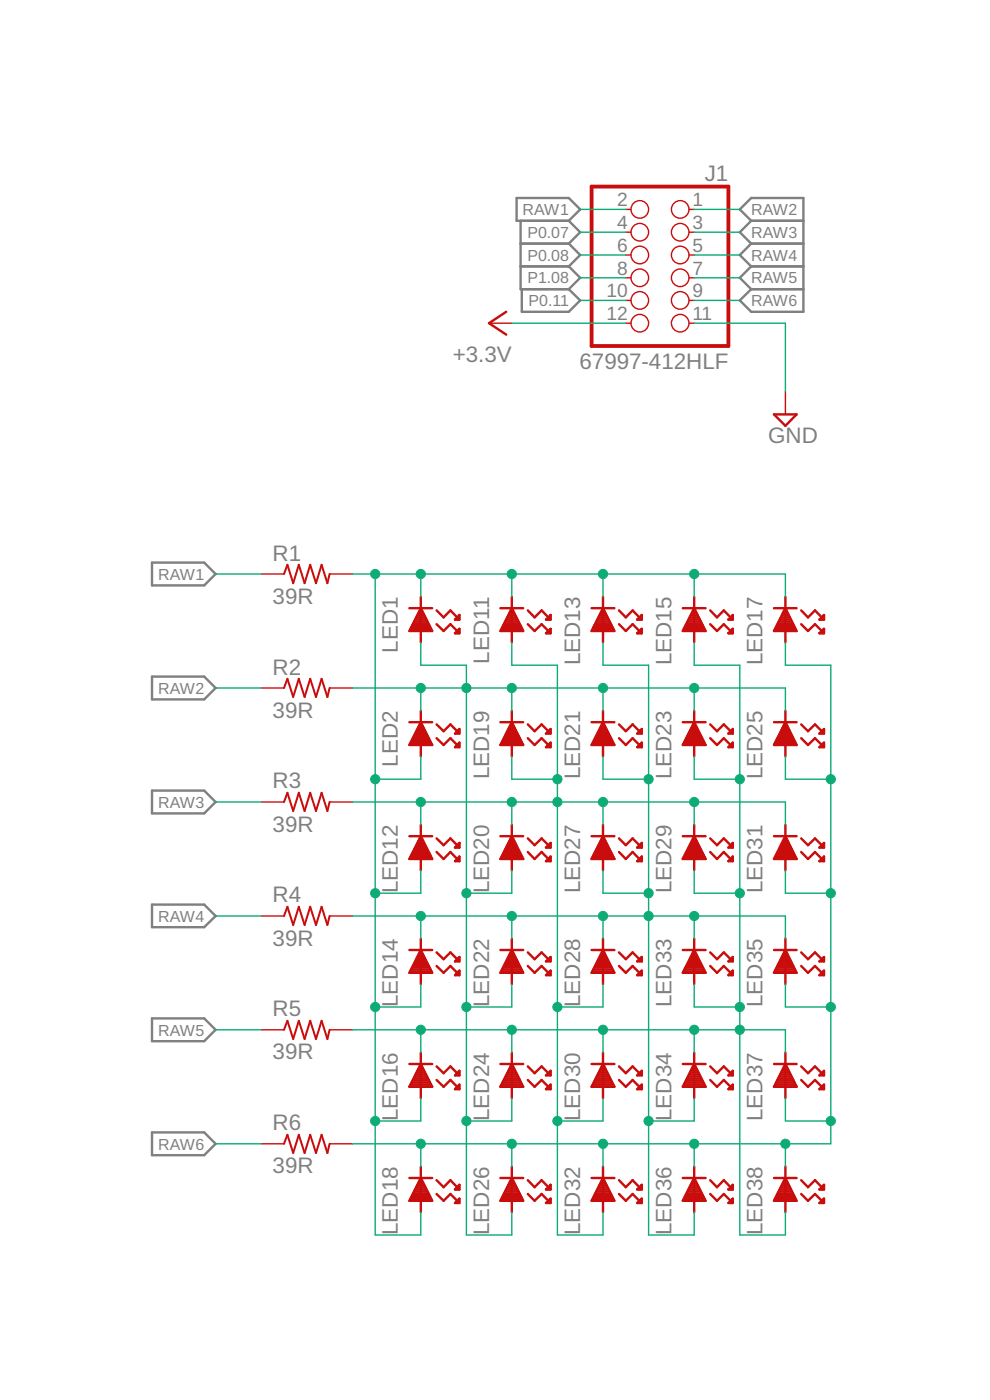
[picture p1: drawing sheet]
<svg xmlns="http://www.w3.org/2000/svg" width="105mm" height="148mm" viewBox="0 0 105 148" stroke-linecap="round" stroke-linejoin="round" font-family="sans-serif">
<g fill="none" stroke="#808080" stroke-width=".25">
<path d="M54.7 21h5.5l1.2 1.2-1.2 1.2h-5.5zM55.1 23.4v7.2h5.1M55.1 28.2h5.1M55.1 25.8h5.1M55.2 30.6v2.4h5l1.2-1.2-1.2-1.2M60.2 28.2l1.2 1.2-1.2 1.2M60.2 25.8l1.2 1.2-1.2 1.2M60.2 23.4l1.2 1.2-1.2 1.2M79.5 30.6h5.5M79.5 28.2h5.5M79.5 23.4l-1.2-1.2 1.2-1.2h5.5v12h-5.5l-1.2-1.2 1.2-1.2M79.5 25.8h5.5"/>
<path d="M79.5 23.4h5.5M79.5 23.4l-1.2 1.2 1.2 1.2M79.5 25.8l-1.2 1.2 1.2 1.2M79.5 28.2l-1.2 1.2 1.2 1.2M16.1 59.5h5.5l1.2 1.2-1.2 1.3h-5.5zM16.1 71.6h5.5l1.2 1.2-1.2 1.2h-5.5zM16.1 83.7h5.5l1.2 1.2-1.2 1.2h-5.5zM16.1 95.7h5.5l1.2 1.2-1.2 1.2h-5.5zM16.1 107.8h5.5l1.2 1.2-1.2 1.2h-5.5zM16.1 119.8h5.5l1.2 1.3-1.2 1.2h-5.5z"/>
</g>
<g fill="none" stroke="#c90d0c" stroke-width=".25">
<path d="M53.6 33l-1.8 1.2 1.8 1.2M81.9 43.9h2.4l-1.2 1.2zM43.3 64.4h2.4M43.3 76.4h2.4M43.4 78.7h2.3M43.4 66.6h2.2M43.5 78.5h2.1M43.5 66.4h2M43.6 78.3h1.9M43.6 66.2h1.8M43.7 78.1h1.7M43.7 66h1.6"/>
<path d="M43.8 77.9h1.5M43.8 65.8h1.4M43.9 77.7h1.3M43.9 65.6h1.2M44 77.5h1.1M44 65.3h1M44.1 77.3h.9M44.2 65.1h.7M44.2 77.1h.7M44.3 64.9h.5M44.3 76.9h.4M44.4 64.7h.3"/>
<path d="M44.4 76.6h.2M44.5 64.5h.1M44.5 64.4l1.2 2.4h-2.4zM44.5 63.2v4.8M44.5 75.2v4.9M44.5 76.4l1.2 2.4h-2.4zM46.2 66.1l.7 .7 .8-.7 .7 .7M46.2 64.6l.7 .7 .8-.7 .7 .7M46.2 78.1l.7 .7 .8-.7 .7 .7M46.2 76.7l.7 .7 .8-.7 .7 .7M48.2 67l.4-.5v.5zM48.2 65.6h.4"/>
<path d="M48.3 79h.3M48.3 77.5h.3M48.4 66.8h.2M48.4 65.3h.2M48.4 77.4l.2-.2v.4h-.4zM48.5 78.7h.1M48.5 77.3h.1M48.6 66.6h.1M48.6 65.1h.1M48.6 65.1v.5h-.4zM48.6 78.6v.5h-.4zM53 64.4h2.4"/>
<path d="M53 76.4h2.4M53 78.7h2.3M53.1 66.6h2.2M53.1 78.5h2.1M53.2 66.4h2M53.2 78.3h1.9M53.3 66.2h1.8M53.3 78.1h1.7M53.4 66h1.6M53.4 77.9h1.5M53.5 65.8h1.4M53.5 77.7h1.3"/>
<path d="M53.6 65.6h1.2M53.6 77.5h1.1M53.7 65.3h1M53.7 77.3h.9M53.8 65.1h.7M53.8 77.1h.7M53.9 64.9h.5M54 76.9h.4M54 64.7h.3M54.1 76.6h.2M54.1 64.5h.2M54.2 64.4l1.2 2.4h-2.4z"/>
<path d="M54.2 76.4l1.2 2.4h-2.4zM54.2 63.2v4.8M54.2 75.2v4.9M55.9 66.1l.7 .7 .7-.7 .7 .7M55.9 64.6l.7 .7 .7-.7 .7 .7M55.9 78.1l.7 .7 .7-.7 .7 .7M55.9 76.7l.7 .7 .7-.7 .7 .7M57.8 67l.5-.5v.5zM57.8 65.6h.5M57.9 79h.4M57.9 77.5h.4M58 65.3h.3"/>
<path d="M58 66.8h.3M58.1 78.7h.2M58.1 77.3h.2M58.2 66.6h.1M58.2 65.1h.1M58.3 65.1v.5h-.5zM58.3 78.6v.5h-.5zM58.3 77.2v.4h-.5zM62.6 64.4h2.4M62.6 76.4h2.4M62.7 78.7h2.3M62.7 66.6h2.2"/>
<path d="M62.8 78.5h2.1M62.8 66.4h2M62.9 78.3h1.9M62.9 66.2h1.8M63 78.1h1.7M63 66h1.6M63.1 77.9h1.5M63.1 65.8h1.4M63.2 77.7h1.3M63.2 65.6h1.2M63.3 77.5h1M63.3 65.3h1"/>
<path d="M63.4 77.3h.8M63.4 65.1h.8M63.5 77.1h.6M63.5 64.9h.6M63.6 76.9h.4M63.6 64.7h.4M63.7 76.6h.2M63.8 64.5h.1M63.8 64.4l1.2 2.4h-2.4zM63.8 76.4l1.2 2.4h-2.4zM63.8 63.2v4.8M63.8 75.2v4.9"/>
<path d="M63.8 76.4v.1M65.5 64.6l.7 .7 .8-.7 .7 .7h.2M65.5 66.1l.7 .7 .8-.7 .7 .7M65.5 78.1l.7 .7 .8-.7 .7 .7M65.5 76.7l.7 .7 .8-.7 .7 .7M67.4 67l.5-.5v.5zM67.4 79.1l.5-.5v.5zM67.5 65.6h.4M67.6 79h.3M67.6 77.5h.3M67.6 66.8h.3M67.7 77.4l.2-.2v.4h-.5z"/>
<path d="M67.8 78.7h.1M67.8 77.3h.1M67.9 66.6h.1M67.9 65.1h.1M67.9 65.1v.5h-.5zM72.3 64.4h2.4M72.3 76.4h2.4M72.3 78.7h2.3M72.3 66.6h2.3M72.4 78.5h2.1M72.5 66.4h2M72.5 78.3h1.9"/>
<path d="M72.6 66.2h1.8M72.6 78.1h1.7M72.7 66h1.6M72.7 77.9h1.5M72.8 65.8h1.4M72.8 77.7h1.3M72.9 65.6h1.2M72.9 77.5h1.1M73 65.3h1M73 77.3h.9M73.1 65.1h.8M73.2 77.1h.6"/>
<path d="M73.2 64.9h.5M73.3 76.9h.4M73.3 64.7h.3M73.4 76.6h.2M73.4 64.5h.1M73.5 64.4l1.2 2.4h-2.4zM73.5 76.4l1.2 2.4h-2.4zM73.5 63.2v4.8M73.5 75.2v4.9M73.5 76.4v.1M75.2 66.1l.7 .7 .7-.7 .7 .7M75.2 64.6l.7 .7 .7-.7 .7 .7"/>
<path d="M75.2 78.1l.7 .7 .7-.7 .7 .7M75.2 76.7l.7 .7 .7-.7 .7 .7M77.1 65.6h.5M77.2 79h.4M77.2 77.5h.4M77.3 66.8h.3M77.3 65.3h.3M77.4 78.7h.2M77.4 77.3h.2M77.5 66.6h.1M77.5 65.1h.1M77.6 66.5v.5h-.5z"/>
<path d="M77.6 65.1v.5h-.5zM77.6 78.6v.5h-.5zM77.6 77.2v.4h-.5zM81.9 64.4h2.4M81.9 76.4h2.4M82 78.7h2.3M82 66.6h2.2M82.1 78.5h2.1M82.1 66.4h2M82.2 78.3h1.9M82.2 66.2h1.8M82.3 78.1h1.6"/>
<path d="M82.3 66h1.6M82.4 77.9h1.4M82.4 65.8h1.4M82.5 77.7h1.2M82.5 65.6h1.2M82.6 77.5h1M82.6 65.3h1M82.7 77.3h.8M82.7 65.1h.8M82.8 77.1h.6M82.8 64.9h.6M82.9 76.9h.4"/>
<path d="M82.9 64.7h.4M83 76.6h.2M83 64.5h.2M83.1 64.4l1.2 2.4h-2.4zM83.1 76.4l1.2 2.4h-2.4zM83.1 63.2v4.8M83.1 75.2v4.9M84.8 66.1l.7 .7 .8-.7 .7 .7M84.8 64.6l.7 .7 .8-.7 .7 .7M84.8 78.1l.7 .7 .8-.7 .7 .7M84.8 76.7l.7 .7 .8-.7 .7 .7M86.7 67l.5-.5v.5z"/>
<path d="M86.8 65.6h.4M86.9 77.5h.3M86.9 79h.3M87 66.8h.2M87 65.3h.2M87.1 78.7h.1M87.1 77.3h.1M87.2 66.6h.1M87.2 65.1h.1M87.2 65.1v.5h-.5zM87.2 78.6v.5h-.5zM87.2 77.2v.4h-.5z"/>
<path d="M43.3 88.5h2.4M43.4 90.7h2.2M43.5 90.5h2M43.6 90.3h1.8M43.8 90.1h1.5M43.9 89.9h1.3M44 89.6h1.1M44.1 89.4h.9M44.2 89.2h.7M44.3 89h.5M44.4 88.8h.3M44.5 88.6h.1"/>
<path d="M44.5 87.3v4.8M44.5 99.3v4.9M44.5 88.5l1.2 2.4h-2.4zM46.2 90.2l.7 .7 .8-.7 .7 .7M46.2 88.7l.7 .8 .8-.8 .7 .8M48.2 89.6h.4M48.2 91.1h.4M48.4 90.9h.2M48.4 89.4h.2M48.6 90.7h.1M48.6 89.2v.5h-.4l.2-.2M48.6 90.7v.4h-.4z"/>
<path d="M48.6 89.2l-.2 .3M48.6 89.2h.1M53 88.5h2.4M53.1 90.7h2.2M53.2 90.5h2M53.3 90.3h1.8M53.4 90.1h1.5M53.5 89.9h1.3M53.6 89.6h1.1M53.7 89.4h1M53.8 89.2h.7M53.9 89h.5"/>
<path d="M54 88.8h.3M54.1 88.6h.1M54.2 88.5l1.2 2.4h-2.4zM54.2 87.3v4.8M54.2 99.3v4.9M55.9 90.2l.7 .7 .7-.7 .7 .7M55.9 88.7l.7 .8 .7-.8 .7 .8M57.8 89.7l.5-.5v.5zM57.8 91.1h.5M57.8 89.6h.5M58 90.9h.3M58.1 89.4h.2"/>
<path d="M58.3 90.7h.1M58.3 90.7v.4h-.5zM58.3 89.2h.1M62.6 88.5h2.4M62.7 90.7h2.2M62.8 90.5h2M62.9 90.3h1.8M63 90.1h1.6M63.1 89.9h1.4M63.2 89.6h1.2M63.4 89.4h.9M63.5 89.2h.7"/>
<path d="M63.6 89h.5M63.7 88.8h.3M63.8 88.6h.1M63.8 88.5l1.2 2.4h-2.4zM63.8 87.3v4.8M63.8 99.3v4.9M65.5 90.2l.7 .7 .8-.7 .7 .7h.2M65.5 88.7l.7 .8 .8-.8 .7 .8M67.4 91.1l.5-.4v.4zM67.5 91.1h.4M67.5 89.6h.4M67.7 89.4h.2"/>
<path d="M67.9 90.7h.1M67.9 89.2v.5h-.5l.3-.2M67.9 89.2l-.2 .3M67.9 89.2h.1M72.3 88.5h2.4M72.4 90.7h2.2M72.5 90.5h2M72.6 90.3h1.8M72.7 90.1h1.6M72.8 89.9h1.3M72.9 89.6h1.1M73 89.4h.9"/>
<path d="M73.1 89.2h.7M73.2 89h.5M73.3 88.8h.3M73.4 88.6h.1M73.5 88.5l1.2 2.4h-2.4zM73.5 87.3v4.8M73.5 99.3v4.9M75.2 90.2l.7 .7 .7-.7 .7 .7M75.2 88.7l.7 .8 .7-.8 .7 .8M77.1 91.1h.5M77.2 89.6h.4M77.3 90.9h.3"/>
<path d="M77.3 89.4h.3M77.5 90.7h.1M77.6 90.7v.4h-.5zM77.6 89.2v.5h-.5l.2-.2M77.6 89.2l-.3 .3M77.6 89.2h.1M81.9 88.5h2.4M82 90.7h2.2M82.1 90.5h2M82.2 90.3h1.8M82.3 90.1h1.6M82.4 89.9h1.4"/>
<path d="M82.5 89.6h1.2M82.6 89.4h1M82.7 89.2h.8M82.8 89h.6M83 88.8h.3M83.1 88.6h.1M83.1 88.5l1.2 2.4h-2.4zM83.1 87.3v4.8M83.1 99.3v4.9M84.8 90.2l.7 .7 .8-.7 .7 .7M84.8 88.7l.7 .8 .8-.8 .7 .8M86.7 89.7l.5-.5v.5z"/>
<path d="M86.8 91.1h.4M86.8 89.6h.4M87 90.9h.2M87 89.4h.2M87.2 90.7h.1M87.2 90.7v.4h-.5zM87.2 89.2h.1M43.3 100.5h2.4M43.3 112.6h2.4M43.3 115h2.4M43.4 102.8h2.3M43.5 114.8h2.1"/>
<path d="M43.5 102.6h2.1M43.6 114.6h1.9M43.6 102.4h1.9M43.7 114.3h1.7M43.7 102.2h1.7M43.8 114.2h1.5M43.8 102h1.5M43.9 113.9h1.3M43.9 101.8h1.2M44 113.7h1.1M44 101.6h1M44.1 113.5h.9"/>
<path d="M44.1 101.4h.8M44.2 113.3h.7M44.2 101.2h.6M44.3 113.1h.5M44.3 100.9h.4M44.4 112.9h.3M44.4 100.7h.2M44.5 112.7h.1M44.5 111.4v4.8M44.5 100.5l1.2 2.5h-2.4zM44.5 112.6l1.2 2.4h-2.4zM46.2 102.2l.7 .8 .8-.8 .7 .8"/>
<path d="M46.2 100.8l.7 .7 .8-.7 .7 .7M46.2 114.3l.7 .7 .8-.7 .7 .7M46.2 112.9l.7 .7 .8-.7 .7 .7M48.2 115.2h.4M48.2 113.7h.4M48.3 103h.3M48.3 101.6h.3M48.4 103l.2-.3v.5h-.4zM48.4 115l.2-.2v.5h-.4zM48.4 115h.2M48.5 113.5h.1M48.5 102.8h.1"/>
<path d="M48.5 101.4h.1M48.6 101.3v.4h-.4zM48.6 113.3v.5h-.4zM53 100.5h2.4M53 112.6h2.4M53 115h2.4M53 102.8h2.3M53.1 114.8h2.1M53.1 102.6h2.1M53.2 114.6h1.9M53.2 102.4h1.9M53.3 114.3h1.7"/>
<path d="M53.3 102.2h1.7M53.4 114.2h1.5M53.4 102h1.5M53.5 113.9h1.3M53.6 101.8h1.2M53.6 113.7h1.1M53.7 101.6h1M53.7 113.5h.9M53.8 101.4h.8M53.8 113.3h.7M53.9 101.2h.6M53.9 113.1h.5"/>
<path d="M54 100.9h.4M54 112.9h.3M54.1 100.7h.2M54.1 112.7h.1M54.2 100.5l1.2 2.5h-2.4zM54.2 112.6l1.2 2.4h-2.4zM54.2 111.4v4.8M55.9 102.2l.7 .8 .7-.8 .7 .8M55.9 100.8l.7 .7 .7-.7 .7 .7M55.9 114.3l.7 .7 .7-.7 .7 .7M55.9 112.9l.7 .7 .7-.7 .7 .7M57.8 101.7l.5-.4v.4z"/>
<path d="M57.9 115.2h.4M57.9 113.7h.4M58 103h.3M58 101.6h.3M58.1 115h.2M58.1 113.5h.2M58.2 102.8h.1M58.2 101.4h.1M58.3 102.7v.5h-.5zM58.3 114.8v.5h-.5zM58.3 113.3v.5h-.5zM62.6 100.5h2.4"/>
<path d="M62.6 112.6h2.4M62.6 115h2.4M62.7 102.8h2.3M62.7 114.8h2.2M62.8 102.6h2.1M62.8 114.6h2M62.9 102.4h1.8M62.9 114.3h1.8M63 102.2h1.6M63.1 114.2h1.5M63.1 102h1.4M63.2 113.9h1.3"/>
<path d="M63.2 101.8h1.2M63.3 113.7h1.1M63.3 101.6h1M63.4 113.5h.9M63.4 101.4h.8M63.5 113.3h.7M63.5 101.2h.6M63.6 113.1h.5M63.6 100.9h.4M63.7 112.9h.3M63.7 100.7h.2M63.8 112.7h.1"/>
<path d="M63.8 100.5l1.2 2.5h-2.4zM63.8 112.6l1.2 2.4h-2.4zM63.8 111.4v4.8M65.5 102.2l.7 .8 .8-.8 .7 .8M65.5 100.8l.7 .7 .8-.7 .7 .7M65.5 114.3l.7 .7 .8-.7 .7 .7M65.5 112.9l.7 .7 .8-.7 .7 .7M67.4 101.7l.5-.4v.4zM67.5 113.7h.4M67.5 115.2h.4M67.6 103h.3M67.6 101.6h.3"/>
<path d="M67.7 103l.2-.3v.5h-.5zM67.7 115l.2-.2v.5h-.5zM67.7 115h.2M67.7 113.5h.2M67.8 102.8h.1M67.8 101.4h.1M67.9 113.3v.5h-.5zM72.3 100.5h2.4M72.3 112.6h2.4M72.3 115h2.4M72.3 102.8h2.3M72.4 114.8h2.1"/>
<path d="M72.4 102.6h2.1M72.5 114.6h1.9M72.5 102.4h1.9M72.6 114.3h1.7M72.6 102.2h1.7M72.7 114.2h1.5M72.7 102h1.5M72.8 113.9h1.3M72.9 101.8h1.2M72.9 113.7h1.1M73 101.6h1M73 113.5h.9"/>
<path d="M73.1 101.4h.8M73.1 113.3h.7M73.2 101.2h.6M73.2 113.1h.5M73.3 100.9h.4M73.3 112.9h.3M73.4 100.7h.2M73.4 112.7h.1M73.5 100.5l1.2 2.5h-2.4zM73.5 112.6l1.2 2.4h-2.4zM73.5 111.4v4.8M75.2 102.2l.7 .8 .7-.8 .7 .8"/>
<path d="M75.2 100.8l.7 .7 .7-.7 .7 .7M75.2 114.3l.7 .7 .7-.7 .7 .7M75.2 112.9l.7 .7 .7-.7 .7 .7M77.2 115.2h.4M77.2 113.7h.4M77.2 103h.4M77.3 101.6h.3M77.4 115h.2M77.4 113.5h.2M77.4 102.8h.2M77.5 101.4h.1M77.6 102.7v.5h-.5z"/>
<path d="M77.6 101.3v.4h-.5zM77.6 114.8v.5h-.5zM77.6 113.3v.5h-.5zM81.9 100.5h2.4M81.9 112.6h2.4M81.9 115h2.4M82 102.8h2.2M82 114.8h2.2M82.1 102.6h2M82.1 114.6h2M82.2 102.4h1.8M82.2 114.3h1.8"/>
<path d="M82.3 102.2h1.6M82.3 114.2h1.6M82.4 102h1.4M82.4 113.9h1.4M82.5 101.8h1.2M82.5 113.7h1.2M82.6 101.6h1M82.7 113.5h.9M82.7 101.4h.8M82.8 113.3h.7M82.8 101.2h.6M82.9 113.1h.5"/>
<path d="M82.9 100.9h.4M83 112.9h.2M83 100.7h.2M83.1 112.7h.1M83.1 100.5l1.2 2.5h-2.4zM83.1 112.6l1.2 2.4h-2.4zM83.1 111.4v4.8M84.8 102.2l.7 .8 .8-.8 .7 .8M84.8 100.8l.7 .7 .8-.7 .7 .7M84.8 114.3l.7 .7 .8-.7 .7 .7M84.8 112.9l.7 .7 .8-.7 .7 .7M86.7 101.7l.5-.4v.4z"/>
<path d="M86.8 115.2h.4M86.8 113.7h.4M86.9 103h.3M86.9 101.6h.3M87 115h.2M87 113.5h.2M87.1 102.8h.1M87.1 101.4h.1M87.2 102.7v.5h-.5zM87.2 114.8v.5h-.5zM87.2 113.3v.5h-.5zM43.3 124.7h2.4"/>
<path d="M43.4 126.9h2.3M43.5 126.7h2.1M43.6 126.5h1.8M43.7 126.3h1.6M43.8 126.1h1.4M43.9 125.9h1.2M44 125.7h1M44.1 125.5h.8M44.2 125.2h.6M44.3 125h.4M44.4 124.8h.2M44.5 123.5v4.8"/>
<path d="M44.5 124.7l1.2 2.4h-2.4zM46.2 126.4l.7 .7 .8-.7 .7 .7M46.2 124.9l.7 .7 .8-.7 .7 .7M48.3 127.1h.3M48.4 125.7h.2M48.6 126.9h.1M48.6 125.5h.1M48.6 125.4v.5h-.4zM48.6 126.9v.4h-.4zM53 124.7h2.4M53 126.9h2.3M53.1 126.7h2.1"/>
<path d="M53.3 126.5h1.8M53.4 126.3h1.6M53.5 126.1h1.4M53.6 125.9h1.2M53.7 125.7h1M53.8 125.5h.8M53.9 125.2h.6M54 125h.4M54.1 124.8h.2M54.2 124.7l1.2 2.4h-2.4zM54.2 123.5v4.8M55.9 126.4l.7 .7 .7-.7 .7 .7"/>
<path d="M55.9 124.9l.7 .7 .7-.7 .7 .7M57.8 127.3l.5-.4v.4zM58 125.7h.3M58 127.1h.3M58.2 126.9h.1M58.2 125.5h.1M58.3 125.4v.5h-.5zM62.6 124.7h2.4M62.7 126.9h2.2M62.8 126.7h2M62.9 126.5h1.8M63 126.3h1.6"/>
<path d="M63.1 126.1h1.4M63.2 125.9h1.2M63.3 125.7h1M63.4 125.5h.8M63.5 125.2h.6M63.6 125h.4M63.8 124.8h.1M63.8 124.7l1.2 2.4h-2.4zM63.8 123.5v4.8M65.5 126.4l.7 .7 .8-.7 .7 .7M65.5 124.9l.7 .7 .8-.7 .7 .7M67.4 125.9l.5-.5v.5z"/>
<path d="M67.4 127.3l.5-.4v.4zM67.6 127.1h.3M67.6 125.7h.3M67.8 126.9h.1M67.9 125.5h.1M72.3 124.7h2.4M72.3 126.9h2.3M72.5 126.7h2M72.6 126.5h1.8M72.7 126.3h1.6M72.8 126.1h1.4M72.9 125.9h1.2"/>
<path d="M73 125.7h1M73.1 125.5h.8M73.2 125.2h.5M73.3 125h.3M73.4 124.8h.1M73.5 124.7l1.2 2.4h-2.4zM73.5 123.5v4.8M75.2 126.4l.7 .7 .7-.7 .7 .7M75.2 124.9l.7 .7 .7-.7 .7 .7M77.3 127.1h.3M77.3 125.7h.3M77.5 126.9h.1"/>
<path d="M77.5 125.5h.1M77.6 125.4v.5h-.5zM77.6 126.9v.4h-.5zM81.9 124.7h2.4M82 126.9h2.2M82.1 126.7h2M82.2 126.5h1.8M82.3 126.3h1.6M82.4 126.1h1.4M82.5 125.9h1.2M82.6 125.7h1M82.7 125.5h.8"/>
<path d="M82.8 125.2h.6M82.9 125h.4M83 124.8h.2M83.1 124.7l1.2 2.4h-2.4zM83.1 123.5v4.8M84.8 126.4l.7 .7 .8-.7 .7 .7M84.8 124.9l.7 .7 .8-.7 .7 .7M86.7 127.3l.5-.4v.4zM86.9 127.1h.3M87 125.7h.2M87.1 126.9h.1M87.1 125.5h.1"/>
<path d="M87.2 125.4v.5h-.5z"/>
</g>
<g fill="none" stroke="#c90d0c" stroke-width=".15">
<path d="M51.8 34.2h2.4M66.2 34.2h.6M66.2 22.2h.6M66.2 24.6h.6M66.2 27h.6M66.2 29.4h.6M66.2 31.8h.6M72.9 34.2h.6M72.9 22.2h.6M72.9 24.6h.6M72.9 27h.6M72.9 29.4h.6"/>
<path d="M72.9 31.8h.6M83.1 41.4v2.5M27.6 60.7h2.5M27.6 72.8h2.5M34.9 60.7h2.4M34.9 72.8h2.4M27.6 84.9h2.5M27.6 96.9h2.5M34.9 84.9h2.4M34.9 96.9h2.4M27.6 109h2.5M34.9 109h2.4"/>
<path d="M27.6 121.1h2.5M34.9 121.1h2.4"/>
<circle cx="67.7" cy="22.2" r=".93"/>
<circle cx="67.7" cy="24.6" r=".93"/>
<circle cx="67.7" cy="34.2" r=".93"/>
<circle cx="67.7" cy="29.4" r=".93"/>
<circle cx="67.7" cy="27" r=".93"/>
<circle cx="67.7" cy="31.8" r=".93"/>
<circle cx="72" cy="24.6" r=".93"/>
<circle cx="72" cy="34.2" r=".93"/>
<circle cx="72" cy="27" r=".93"/>
<circle cx="72" cy="22.2" r=".93"/>
<circle cx="72" cy="29.4" r=".93"/>
<circle cx="72" cy="31.8" r=".93"/>
</g>
<path d="M30.1 60.7l.3-.9 .6 1.9 .6-1.9 .6 1.9 .6-1.9 .6 1.9 .6-1.9 .6 1.9 .3-1M30.1 72.8l.3-1 .6 2 .6-2 .6 2 .6-2 .6 2 .6-2 .6 2 .3-1M30.1 84.9l.3-1 .6 1.9 .6-1.9 .6 1.9 .6-1.9 .6 1.9 .6-1.9 .6 1.9 .3-.9M30.1 96.9l.3-.9 .6 1.9 .6-1.9 .6 1.9 .6-1.9 .6 1.9 .6-1.9 .6 1.9 .3-1M30.1 109l.3-1 .6 2 .6-2 .6 2 .6-2 .6 2 .6-2 .6 2 .3-1M30.1 121.1l.3-1 .6 1.9 .6-1.9 .6 1.9 .6-1.9 .6 1.9 .6-1.9 .6 1.9 .3-.9" fill="none" stroke="#c90d0c" stroke-width=".21"/>
<path d="M62.6 19.7h14.5v16.9h-14.5z" fill="none" stroke="#c90d0c" stroke-width=".4"/>
<g fill="none" stroke="#0dab76" stroke-width=".15">
<path d="M54.2 34.2h12M61.4 29.4h4.8M61.4 31.8h4.8M61.4 27h4.8M61.4 24.6h4.8M61.4 22.2h4.8M73.5 34.2h9.6v7.2M73.5 29.4h4.8M73.5 31.8h4.8M73.5 27h4.8M73.5 24.6h4.8M73.5 22.2h4.8"/>
<path d="M22.8 60.7h4.8M22.8 72.8h4.8M37.3 60.7h45.8v2.5M37.3 72.8h45.8v2.4M39.7 60.7v70h4.8v-2.4M44.5 68v2.4h4.9v60.3h4.8v-2.4M44.5 60.7v2.5M44.5 72.8v2.4M54.2 68v2.4h4.8v60.3h4.8v-2.4M54.2 60.7v2.5M54.2 72.8v2.4M63.8 68v2.4h4.8v60.3h4.9v-2.4"/>
<path d="M63.8 60.7v2.5M63.8 72.8v2.4M73.5 68v2.4h4.8v60.3h4.8v-2.4M73.5 60.7v2.5M73.5 72.8v2.4M83.1 68v2.4h4.8v50.7h-50.6M22.8 96.9h4.8M22.8 84.9h4.8M37.3 84.9h45.8v2.4M37.3 96.9h45.8v2.4M44.5 80.1v2.4h-4.8M44.5 84.9v2.4"/>
<path d="M44.5 92.1v2.4h-4.8M44.5 96.9v2.4M54.2 80.1v2.4h4.8M54.2 92.1v2.4h-4.8M54.2 84.9v2.4M54.2 96.9v2.4M63.8 80.1v2.4h4.8M63.8 92.1v2.4h4.8M63.8 84.9v2.4M63.8 96.9v2.4M73.5 80.1v2.4h4.8M73.5 92.1v2.4h4.8"/>
<path d="M73.5 84.9v2.4M73.5 96.9v2.4M83.1 80.1v2.4h4.8M83.1 92.1v2.4h4.8M22.8 109h4.8M37.3 109h45.8v2.4M44.5 104.2v2.4h-4.8M44.5 109v2.4M44.5 116.2v2.4h-4.8M54.2 104.2v2.4h-4.8M54.2 116.2v2.4h-4.8M54.2 109v2.4"/>
<path d="M63.8 104.2v2.4h-4.8M63.8 116.2v2.4h-4.8M63.8 109v2.4M73.5 104.2v2.4h4.8M73.5 116.2v2.4h-4.9M73.5 109v2.4M83.1 104.2v2.4h4.8M83.1 116.2v2.4h4.8M22.8 121.1h4.8M44.5 121.1v2.4M54.2 121.1v2.4M63.8 121.1v2.4"/>
<path d="M73.5 121.1v2.4M83.1 121.1v2.4"/>
</g>
<g fill="#0dab76" stroke="#0dab76" stroke-width=".11">
<circle cx="39.7" cy="60.7" r=".49"/>
<circle cx="39.7" cy="82.5" r=".49"/>
<circle cx="39.7" cy="94.5" r=".49"/>
<circle cx="39.7" cy="106.6" r=".49"/>
<circle cx="39.7" cy="118.6" r=".49"/>
<circle cx="44.5" cy="60.7" r=".49"/>
<circle cx="54.2" cy="60.7" r=".49"/>
<circle cx="63.8" cy="60.7" r=".49"/>
<circle cx="73.5" cy="60.7" r=".49"/>
<circle cx="44.5" cy="121.1" r=".49"/>
<circle cx="54.2" cy="121.1" r=".49"/>
<circle cx="87.9" cy="82.5" r=".49"/>
<circle cx="87.9" cy="94.5" r=".49"/>
<circle cx="63.8" cy="121.1" r=".49"/>
<circle cx="73.5" cy="121.1" r=".49"/>
<circle cx="87.9" cy="106.6" r=".49"/>
<circle cx="87.9" cy="118.6" r=".49"/>
<circle cx="83.1" cy="121.1" r=".49"/>
<circle cx="44.5" cy="109" r=".49"/>
<circle cx="54.2" cy="109" r=".49"/>
<circle cx="78.3" cy="82.5" r=".49"/>
<circle cx="78.3" cy="94.5" r=".49"/>
<circle cx="63.8" cy="109" r=".49"/>
<circle cx="73.5" cy="109" r=".49"/>
<circle cx="78.3" cy="109" r=".49"/>
<circle cx="78.3" cy="106.6" r=".49"/>
<circle cx="44.5" cy="96.9" r=".49"/>
<circle cx="54.2" cy="96.9" r=".49"/>
<circle cx="68.6" cy="82.5" r=".49"/>
<circle cx="68.6" cy="94.5" r=".49"/>
<circle cx="68.6" cy="96.9" r=".49"/>
<circle cx="73.5" cy="96.9" r=".49"/>
<circle cx="63.8" cy="96.9" r=".49"/>
<circle cx="68.6" cy="118.6" r=".49"/>
<circle cx="44.5" cy="84.9" r=".49"/>
<circle cx="59" cy="82.5" r=".49"/>
<circle cx="54.2" cy="84.9" r=".49"/>
<circle cx="59" cy="84.9" r=".49"/>
<circle cx="63.8" cy="84.9" r=".49"/>
<circle cx="73.5" cy="84.9" r=".49"/>
<circle cx="59" cy="118.6" r=".49"/>
<circle cx="59" cy="106.6" r=".49"/>
<circle cx="44.5" cy="72.8" r=".49"/>
<circle cx="49.4" cy="72.8" r=".49"/>
<circle cx="49.4" cy="94.5" r=".49"/>
<circle cx="49.4" cy="106.6" r=".49"/>
<circle cx="49.4" cy="118.6" r=".49"/>
<circle cx="54.2" cy="72.8" r=".49"/>
<circle cx="63.8" cy="72.8" r=".49"/>
<circle cx="73.5" cy="72.8" r=".49"/>
</g>
<g font-size="2.4" fill="#808080">
<text x="74.6" y="19.1">J1</text>
<text x="47.9" y="38.3">+3.3V</text>
<text x="61.3" y="39">67997-412HLF</text>
<text x="81.3" y="46.9">GND</text>
<text x="28.9" y="59.3">R1</text>
<text x="28.9" y="63.9">39R</text>
<text x="28.9" y="71.4">R2</text>
<text x="42.1" y="69.1" transform="rotate(-90 42.1 69.1)">LED1</text>
<text x="51.8" y="70.2" transform="rotate(-90 51.8 70.2)">LED11</text>
<text x="61.4" y="70.4" transform="rotate(-90 61.4 70.4)">LED13</text>
<text x="71.1" y="70.4" transform="rotate(-90 71.1 70.4)">LED15</text>
<text x="80.7" y="70.4" transform="rotate(-90 80.7 70.4)">LED17</text>
<text x="28.9" y="75.9">39R</text>
<text x="28.9" y="83.4">R3</text>
<text x="42.1" y="81.1" transform="rotate(-90 42.1 81.1)">LED2</text>
<text x="51.8" y="82.5" transform="rotate(-90 51.8 82.5)">LED19</text>
<text x="61.4" y="82.5" transform="rotate(-90 61.4 82.5)">LED21</text>
<text x="71.1" y="82.5" transform="rotate(-90 71.1 82.5)">LED23</text>
<text x="80.7" y="82.5" transform="rotate(-90 80.7 82.5)">LED25</text>
<text x="28.9" y="88">39R</text>
<text x="28.9" y="95.5">R4</text>
<text x="42.1" y="94.5" transform="rotate(-90 42.1 94.5)">LED12</text>
<text x="51.8" y="94.5" transform="rotate(-90 51.8 94.5)">LED20</text>
<text x="61.4" y="94.5" transform="rotate(-90 61.4 94.5)">LED27</text>
<text x="71.1" y="94.5" transform="rotate(-90 71.1 94.5)">LED29</text>
<text x="80.7" y="94.5" transform="rotate(-90 80.7 94.5)">LED31</text>
<text x="28.9" y="100.1">39R</text>
<text x="28.9" y="107.6">R5</text>
<text x="42.1" y="106.6" transform="rotate(-90 42.1 106.6)">LED14</text>
<text x="51.8" y="106.6" transform="rotate(-90 51.8 106.6)">LED22</text>
<text x="61.4" y="106.6" transform="rotate(-90 61.4 106.6)">LED28</text>
<text x="71.1" y="106.6" transform="rotate(-90 71.1 106.6)">LED33</text>
<text x="80.7" y="106.6" transform="rotate(-90 80.7 106.6)">LED35</text>
<text x="28.9" y="112.1">39R</text>
<text x="28.9" y="119.6">R6</text>
<text x="42.1" y="118.6" transform="rotate(-90 42.1 118.6)">LED16</text>
<text x="51.8" y="118.6" transform="rotate(-90 51.8 118.6)">LED24</text>
<text x="61.4" y="118.6" transform="rotate(-90 61.4 118.6)">LED30</text>
<text x="71.1" y="118.6" transform="rotate(-90 71.1 118.6)">LED34</text>
<text x="80.7" y="118.6" transform="rotate(-90 80.7 118.6)">LED37</text>
<text x="28.9" y="124.2">39R</text>
<text x="42.1" y="130.7" transform="rotate(-90 42.1 130.7)">LED18</text>
<text x="51.8" y="130.7" transform="rotate(-90 51.8 130.7)">LED26</text>
<text x="61.4" y="130.7" transform="rotate(-90 61.4 130.7)">LED32</text>
<text x="71.1" y="130.7" transform="rotate(-90 71.1 130.7)">LED36</text>
<text x="80.7" y="130.7" transform="rotate(-90 80.7 130.7)">LED38</text>
</g>
<g font-size="2" fill="#808080">
<text x="65.3" y="21.8">2</text>
<text x="73.3" y="21.8">1</text>
<text x="65.3" y="24.2">4</text>
<text x="65.3" y="26.6">6</text>
<text x="65.3" y="29.1">8</text>
<text x="73.3" y="24.2">3</text>
<text x="73.3" y="26.6">5</text>
<text x="73.3" y="29.1">7</text>
<text x="64.2" y="31.5">10</text>
<text x="64.2" y="33.9">12</text>
<text x="73.3" y="31.5">9</text>
<text x="73.3" y="33.9">11</text>
</g>
<g font-size="1.7" fill="#808080">
<text x="55.3" y="22.8">RAW1</text>
<text x="79.5" y="22.8">RAW2</text>
<text x="55.8" y="30">P1.08</text>
<text x="55.8" y="27.6">P0.08</text>
<text x="55.8" y="25.2">P0.07</text>
<text x="79.5" y="25.2">RAW3</text>
<text x="79.5" y="27.6">RAW4</text>
<text x="79.5" y="30">RAW5</text>
<text x="55.9" y="32.4">P0.11</text>
<text x="79.5" y="32.4">RAW6</text>
<text x="16.7" y="61.4">RAW1</text>
<text x="16.7" y="73.4">RAW2</text>
<text x="16.7" y="85.5">RAW3</text>
<text x="16.7" y="97.5">RAW4</text>
<text x="16.7" y="109.6">RAW5</text>
<text x="16.7" y="121.7">RAW6</text>
</g>
</svg>
